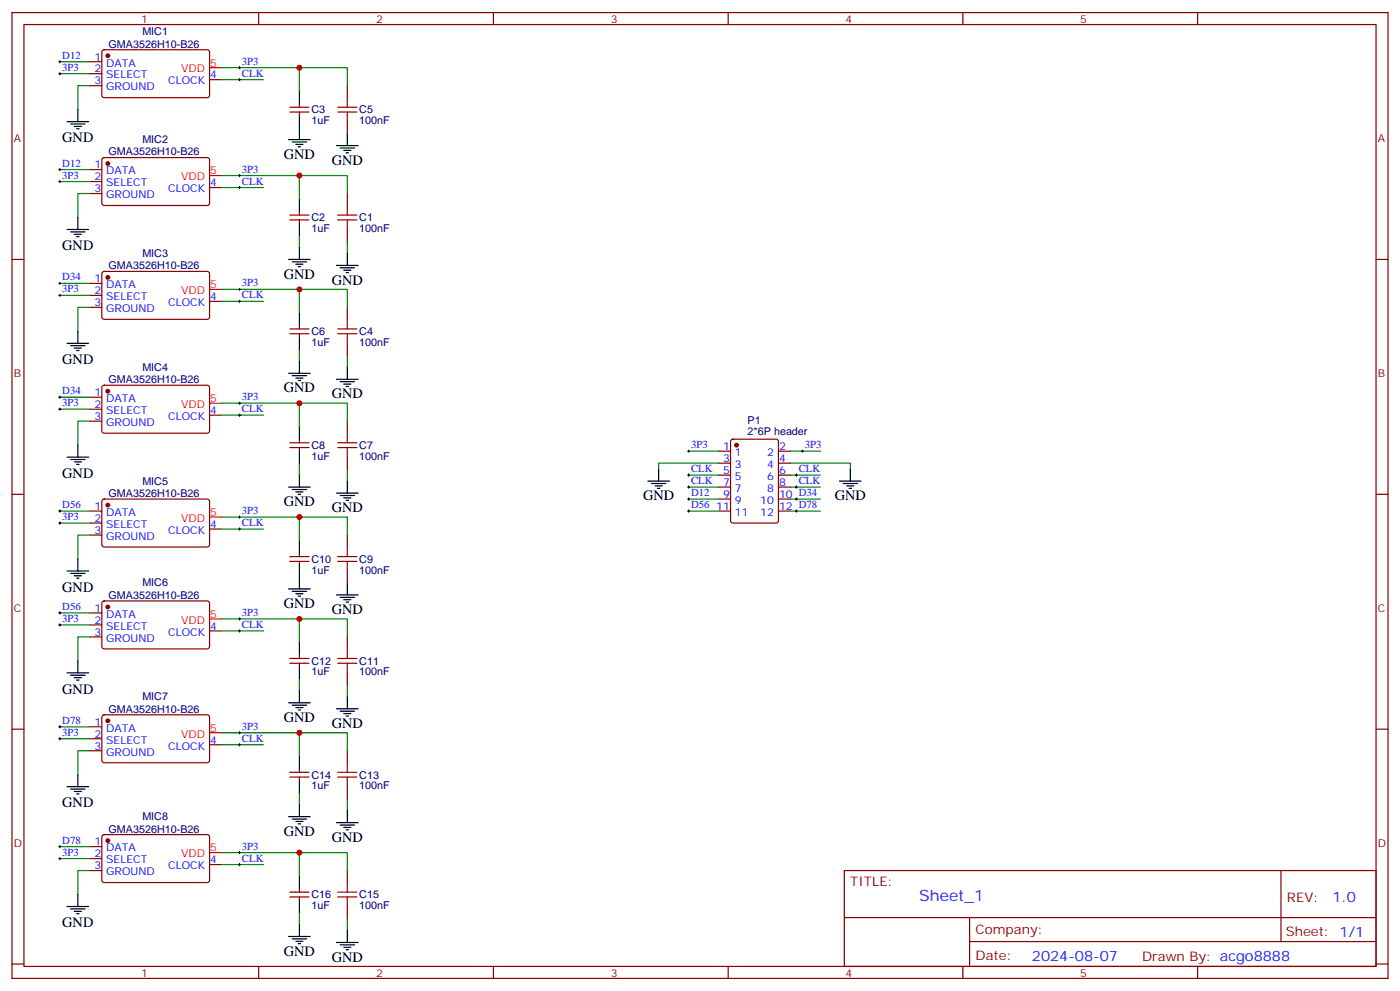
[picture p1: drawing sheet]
<svg xmlns="http://www.w3.org/2000/svg" width="412mm" height="292mm" viewBox="0 0 412 292" stroke-linecap="round" stroke-linejoin="round" font-family="sans-serif">
<g fill="none" stroke="#870000" stroke-width=".35">
<path d="M3.5 3.7h405.4v284.3h-405.4zM7.1 7.2h398.2v277.3h-398.2zM26.5 18.2h3.5M30.2 14.8l.5-.2 30.6 .1 .4 .6v13l-.7 .5-30.6-.1-.4-.7v-12.7zM76.2 3.7v3.5M145.3 3.7v3.5M214.5 3.7v3.5M283.6 3.7v3.5M352.8 3.7v3.5M26.5 21.7h3.5M26.5 25.2h3.5M61.7 23.5h3.6"/>
<path d="M85.4 33h5.6M85.4 31.6h5.6M88.2 30.5v1.1M88.2 33v1M102.3 25.2v3.6M102.3 35.8v3.5M26.5 49.9h3.5M26.5 53.4h3.5M26.5 57h3.5M30.2 46.6l.5-.2h30.6l.4 .7v13l-.7 .4-30.6-.1-.4-.6v-12.7zM61.7 55.2h3.6M102.3 57v3.5"/>
<path d="M3.5 76.4h3.6M85.4 64.7h5.6M85.4 63.3h5.6M88.2 62.3v1M88.2 64.7v1.1M102.3 67.6v3.5M405.3 76.4h3.6M26.5 83.4h3.5M26.5 87h3.5M26.5 90.5h3.5M30.2 80.1l.5-.2 30.6 .1 .4 .6v13l-.7 .4-30.6-.1-.4-.6v-12.7zM61.7 88.7h3.6"/>
<path d="M85.4 98.2h5.6M85.4 96.8h5.6M88.2 95.8v1M88.2 98.2v1.1M102.3 90.5v3.5M26.5 116.9h3.5M30.2 113.6l.5-.2 30.6 .1 .4 .6v13l-.7 .4h-30.6l-.4-.7v-12.7zM102.3 101.1v3.5M26.5 120.5h3.5M26.5 124h3.5M61.7 122.2h3.6M85.4 131.8h5.6"/>
<path d="M85.4 130.4h5.6M88.2 129.3v1.1M88.2 131.8v1M102.3 124v3.5M102.3 134.6v3.5M211.7 132.8h3.5M211.7 136.3h3.5M211.7 139.9h3.5M215.4 129.5l.5-.2h12.7l.7 .4v23.6l-.5 .6-12.9 .1-.7-.5v-23.5zM229.3 132.8h3.5M229.3 136.3h3.5M229.3 139.9h3.5"/>
<path d="M3.5 145.5h3.6M26.5 150.5h3.5M26.5 154h3.5M26.5 157.5h3.5M30.2 147.1l.5-.2 30.6 .1 .4 .6v13l-.7 .4h-30.6l-.4-.7v-12.7zM61.7 155.8h3.6M102.3 157.5v3.5M211.7 150.5h3.5M211.7 146.9h3.5M211.7 143.4h3.5M229.3 150.5h3.5M229.3 146.9h3.5"/>
<path d="M229.3 143.4h3.5M405.3 145.5h3.6M30.2 177.1l.5-.2 30.6 .1 .4 .6v13l-.7 .4h-30.6l-.4-.7v-12.7zM85.4 165.3h5.6M85.4 163.9h5.6M88.2 162.8v1.1M88.2 165.3v1M102.3 168.1v3.5M26.5 180.4h3.5M26.5 184h3.5M26.5 187.5h3.5M61.7 185.7h3.6"/>
<path d="M85.4 195.3h5.6M85.4 193.9h5.6M88.2 192.8v1.1M88.2 195.3v1M102.3 187.5v3.5M102.3 198.1v3.5M3.5 214.7h3.6M26.5 214h3.5M26.5 217.5h3.5M30.2 210.6l.5-.2 30.6 .1 .4 .6v13l-.7 .4h-30.6l-.4-.7v-12.7zM61.7 219.3h3.6M405.3 214.7h3.6"/>
<path d="M26.5 221h3.5M85.4 228.8h5.6M85.4 227.4h5.6M88.2 226.3v1.1M88.2 228.8v1M102.3 221v3.5M102.3 231.6v3.5M26.5 249.2h3.5M26.5 252.8h3.5M26.5 256.3h3.5M30.2 245.9l.5-.2 30.6 .1 .4 .6v13l-.7 .4h-30.6l-.4-.7v-12.7zM61.7 254.5h3.6"/>
<path d="M102.3 256.3v3.5M248.7 256.3h156.6v28.2h-156.6zM377.3 256.3v20.9M85.4 264.1h5.6M85.4 262.6h5.6M88.2 261.6v1M88.2 264.1v1M102.3 266.9v3.5M248.7 270.1h156.5M285.6 277.2h119.6M285.6 270.1v14.2M3.5 283.8h3.6"/>
<path d="M76.2 284.5v3.5M145.3 284.5v3.5M214.5 284.5v3.5M283.6 284.5v3.5M352.8 284.5v3.5M405.3 283.8h3.6"/>
</g>
<g fill="none" stroke="#008700" stroke-width=".35">
<path d="M17.6 18.2h8.9M65.3 19.9h37v5.3M88.2 19.9v7.1M17.6 21.7h8.9M26.5 25.2h-3.6v7.1M65.3 23.5h12.3M17.6 49.9h8.9M17.6 53.4h8.9M26.5 57h-3.6v7M65.3 51.7h37v5.3M65.3 55.2h12.3M88.2 51.7v7"/>
<path d="M88.2 69.3v3.5M102.3 71.1v3.5M17.6 83.4h8.9M17.6 87h8.9M26.5 90.5h-3.6v7M65.3 85.2h37v5.3M65.3 88.7h12.3M88.2 85.2v7.1M17.6 116.9h8.9M65.3 118.7h37v5.3M88.2 102.8v3.6M88.2 118.7v7.1"/>
<path d="M102.3 104.6v3.5M17.6 120.5h8.9M26.5 124h-3.6v7.1M65.3 122.2h12.3M88.2 136.3v3.6M102.3 138.1v3.5M202.8 139.9h8.9M202.8 132.8h8.9M211.7 136.3h-17.7v1.8M232.8 136.3h17.7v1.8M232.8 132.8h8.9M232.8 139.9h8.9"/>
<path d="M17.6 150.5h8.9M17.6 154h8.9M26.5 157.5h-3.6v7.1M65.3 152.2h37v5.3M65.3 155.8h12.3M88.2 152.2v7.1M202.8 143.4h8.9M202.8 146.9h8.9M202.8 150.5h8.9M232.8 150.5h8.9M232.8 146.9h8.9M232.8 143.4h8.9"/>
<path d="M17.6 180.4h8.9M17.6 184h8.9M26.5 187.5h-3.6v7.1M65.3 182.2h37v5.3M65.3 185.7h12.3M88.2 182.2v7.1M88.2 199.8v3.6M17.6 214h8.9M17.6 217.5h8.9M65.3 215.7h37v5.3M65.3 219.3h12.3M88.2 215.7v7.1"/>
<path d="M102.3 201.6v3.5M26.5 221h-3.6v7.1M88.2 233.4v3.5M102.3 235.1v3.6M17.6 249.2h8.9M17.6 252.8h8.9M26.5 256.3h-3.6v7M65.3 251h37v5.3M65.3 254.5h12.3M88.2 251v7.1M88.2 268.6v3.6M102.3 270.4v3.5"/>
</g>
<g fill="none" stroke="#000" stroke-width=".35">
<path d="M19.8 35.8h6.3M20.8 36.5h4.2M21.9 37.2h2.1M22.6 37.9h.7M22.9 32.3v3.5M88.2 27v3.5M88.2 34v7.1M102.3 39.3v3.6M85 41.1h6.4M86.1 41.8h4.2M87.1 42.5h2.2M87.8 43.2h.7"/>
<path d="M88.2 58.7v3.6M99.1 42.9h6.4M100.2 43.6h4.2M101.2 44.3h2.2M102 45h.7M19.8 67.6h6.3M20.8 68.3h4.2M21.9 69h2.1M22.6 69.7h.7M22.9 64v3.6M85 76.4h6.4M86.1 77.1h4.2"/>
<path d="M87.1 77.8h2.2M87.8 78.5h.7M88.2 65.8v3.5M88.2 72.8v3.6M99.1 78.1h6.4M100.2 78.8h4.2M101.2 79.6h2.2M102.3 74.6v3.5M22.9 97.5v3.6M88.2 92.3v3.5M88.2 99.3v3.5M102 80.3h.7"/>
<path d="M19.8 101.1h6.3M20.8 101.8h4.2M21.9 102.5h2.1M22.6 103.2h.7M85 109.9h6.4M86.1 110.6h4.2M87.1 111.3h2.2M87.8 112h.7M88.2 106.4v3.5M99.1 111.7h6.4M100.2 112.4h4.2M101.2 113.1h2.2"/>
<path d="M102 113.8h.7M102.3 108.1v3.6M19.8 134.6h6.3M20.8 135.3h4.2M21.9 136h2.1M22.6 136.7h.7M22.9 131.1v3.5M88.2 125.8v3.5M88.2 132.8v3.5M88.2 139.9v3.5M194 138.1v3.5M250.5 138.1v3.5"/>
<path d="M85 143.4h6.4M86.1 144.1h4.2M87.1 144.8h2.2M87.8 145.5h.7M88.2 159.3v3.5M99.1 145.2h6.4M100.2 145.9h4.2M101.2 146.6h2.2M102 147.3h.7M102.3 141.6v3.6M190.9 141.6h6.3M191.9 142.3h4.2"/>
<path d="M193 143.1h2.1M193.7 143.8h.7M247.3 141.6h6.3M248.4 142.3h4.2M249.4 143.1h2.1M250.1 143.8h.7M19.8 168.1h6.3M20.8 168.8h4.2M21.9 169.5h2.1M22.6 170.2h.7M22.9 164.6v3.5M85 173.4h6.4"/>
<path d="M86.1 174.1h4.2M87.1 174.8h2.2M87.8 175.5h.7M88.2 166.3v7.1M99.1 175.2h6.4M100.2 175.9h4.2M101.2 176.6h2.2M102 177.3h.7M102.3 171.6v3.6M19.8 198.1h6.3M20.8 198.8h4.2M21.9 199.5h2.1"/>
<path d="M22.9 194.6v3.5M88.2 189.3v3.5M88.2 196.3v3.5M22.6 200.2h.7M85 206.9h6.4M86.1 207.6h4.2M87.1 208.3h2.2M87.8 209h.7M88.2 203.4v3.5M99.1 208.7h6.4M100.2 209.4h4.2M101.2 210.1h2.2"/>
<path d="M102 210.8h.7M102.3 205.1v3.6M19.8 231.6h6.3M20.8 232.3h4.2M21.9 233h2.1M22.6 233.7h.7M22.9 228.1v3.5M88.2 222.8v3.5M88.2 229.8v3.6M88.2 236.9v3.5M102.3 238.7v3.5M85 240.4h6.4"/>
<path d="M86.1 241.1h4.2M87.1 241.8h2.2M87.8 242.5h.7M88.2 258.1v3.5M99.1 242.2h6.4M100.2 242.9h4.2M101.2 243.6h2.2M102 244.3h.7M19.8 266.9h6.3M20.8 267.6h4.2M21.9 268.3h2.1M22.6 269h.7"/>
<path d="M22.9 263.3v3.6M85 275.7h6.4M86.1 276.4h4.2M87.1 277.1h2.2M87.8 277.8h.7M88.2 265.1v3.5M88.2 272.2v3.5M99.1 277.5h6.4M100.2 278.2h4.2M101.2 278.9h2.2M102 279.6h.7M102.3 273.9v3.6"/>
</g>
<g fill="none" stroke="#a10000" stroke-width=".35">
<path d="M99.5 33h5.6M99.5 31.6h5.6M102.3 28.8v2.8M102.3 33v2.8M99.5 64.7h5.6M99.5 63.3h5.6M102.3 60.5v2.8M102.3 64.7v2.9M99.5 98.2h5.6M99.5 96.8h5.6M102.3 94v2.8M102.3 98.2v2.9"/>
<path d="M99.5 131.8h5.6M99.5 130.4h5.6M102.3 127.5v2.9M102.3 131.8v2.8M99.5 165.3h5.6M99.5 163.9h5.6M102.3 161v2.9M102.3 165.3v2.8M99.5 195.3h5.6M99.5 193.9h5.6M102.3 191v2.9M102.3 195.3v2.8"/>
<path d="M99.5 228.8h5.6M99.5 227.4h5.6M102.3 224.5v2.9M102.3 228.8v2.8M102.3 259.8v2.8M99.5 264.1h5.6M99.5 262.6h5.6M102.3 264.1v2.8"/>
</g>
<g fill="#870000" stroke="#870000" stroke-width=".35">
<circle cx="31.7" cy="16.4" r=".53"/>
<circle cx="31.7" cy="48.2" r=".53"/>
<circle cx="31.7" cy="81.7" r=".53"/>
<circle cx="31.7" cy="115.2" r=".53"/>
<circle cx="31.7" cy="148.7" r=".53"/>
<circle cx="31.7" cy="178.7" r=".53"/>
<circle cx="31.7" cy="212.2" r=".53"/>
<circle cx="31.7" cy="247.5" r=".53"/>
<circle cx="217" cy="131.1" r=".53"/>
</g>
<path d="M61.7 19.9h3.6M61.7 51.7h3.6M61.7 85.2h3.6M61.7 118.7h3.6M61.7 152.2h3.6M61.7 182.2h3.6M61.7 215.7h3.6M61.7 251h3.6" fill="none" stroke="#f00" stroke-width=".35"/>
<g fill="none" stroke="#000" stroke-width=".29">
<path d="M17.3 18.2h.7M17.6 17.8v.7M70.2 19.9h.7M70.6 19.6v.7M17.3 21.7h.7M17.6 21.3v.7M70.2 23.5h.7M70.6 23.1v.7M17.3 49.9h.7M17.3 53.4h.7M17.6 49.6v.7M17.6 53.1v.7"/>
<path d="M70.2 55.2h.7M70.2 51.7h.7M70.6 51.3v.7M70.6 54.9v.7M17.3 83.4h.7M17.3 87h.7M17.6 83.1v.7M17.6 86.6v.7M70.2 88.7h.7M70.2 85.2h.7M70.6 84.8v.7M70.6 88.4v.7"/>
<path d="M17.3 116.9h.7M17.6 116.6v.7M70.2 118.7h.7M70.6 118.4v.7M17.3 120.5h.7M17.6 120.1v.7M70.2 122.2h.7M70.6 121.9v.7M202.5 132.8h.7M202.5 139.9h.7M202.8 132.5v.7M202.8 139.5v.7"/>
<path d="M234.2 139.9h.7M234.6 139.5v.7M236 132.8h.7M236.4 132.5v.7M17.3 150.5h.7M17.3 154h.7M17.6 150.1v.7M17.6 153.6v.7M70.2 155.8h.7M70.2 152.2h.7M70.6 151.9v.7M70.6 155.4v.7"/>
<path d="M202.5 150.5h.7M202.5 143.4h.7M202.5 146.9h.7M202.8 143.1v.7M202.8 146.6v.7M202.8 150.1v.7M234.2 150.5h.7M234.2 143.4h.7M234.2 146.9h.7M234.6 143.1v.7M234.6 146.6v.7M234.6 150.1v.7"/>
<path d="M17.3 180.4h.7M17.3 184h.7M17.6 180.1v.7M17.6 183.6v.7M70.2 185.7h.7M70.2 182.2h.7M70.6 181.9v.7M70.6 185.4v.7M17.3 214h.7M17.3 217.5h.7M17.6 213.6v.7M17.6 217.1v.7"/>
<path d="M70.2 219.3h.7M70.2 215.7h.7M70.6 215.4v.7M70.6 218.9v.7M17.3 249.2h.7M17.3 252.8h.7M17.6 248.9v.7M17.6 252.4v.7M70.2 254.5h.7M70.2 251h.7M70.6 250.6v.8M70.6 254.2v.7"/>
</g>
<g fill="#c00">
<circle cx="88.2" cy="19.9" r=".88"/>
<circle cx="88.2" cy="51.7" r=".88"/>
<circle cx="88.2" cy="85.2" r=".88"/>
<circle cx="88.2" cy="118.7" r=".88"/>
<circle cx="88.2" cy="152.2" r=".88"/>
<circle cx="88.2" cy="182.2" r=".88"/>
<circle cx="88.2" cy="215.7" r=".88"/>
<circle cx="88.2" cy="251" r=".88"/>
</g>
<text font-size="4.6" fill="#00f" x="270.8" y="265.3">Sheet_1</text>
<g font-size="4.2">
<text x="18.3" y="41.9">GND</text>
<text x="83.6" y="46.7">GND</text>
<text x="97.7" y="48.5">GND</text>
<text x="18.3" y="73.6">GND</text>
<text x="83.6" y="82">GND</text>
<text x="97.7" y="83.8">GND</text>
<text x="18.3" y="107.2">GND</text>
<text x="83.6" y="115.5">GND</text>
<text x="97.7" y="117.3">GND</text>
<text x="18.3" y="140.7">GND</text>
<text x="83.6" y="149">GND</text>
<text x="189.4" y="147.3">GND</text>
<text x="245.9" y="147.3">GND</text>
<text x="97.7" y="150.8">GND</text>
<text x="18.3" y="174.2">GND</text>
<text x="83.6" y="179">GND</text>
<text x="97.7" y="180.8">GND</text>
<text x="18.3" y="204.2">GND</text>
<text x="83.6" y="212.5">GND</text>
<text x="97.7" y="214.3">GND</text>
<text x="18.3" y="237.7">GND</text>
<text x="83.6" y="246.1">GND</text>
<text x="97.7" y="247.8">GND</text>
<text x="18.3" y="273">GND</text>
<text x="83.6" y="281.3">GND</text>
<text x="97.7" y="283.1">GND</text>
</g>
<g font-size="4.2" fill="#00f">
<text x="392.5" y="265.6">1.0</text>
<text x="304" y="282.9">2024-08-07</text>
</g>
<g font-size="3.9" fill="#800">
<text x="250.5" y="260.9">TITLE:</text>
<text x="379.1" y="265.6">REV:</text>
<text x="287.4" y="275.1">Company:</text>
<text x="378.7" y="275.7">Sheet: 1/1</text>
<text x="287.4" y="282.8">Date:</text>
<text x="336.4" y="282.8">Drawn By: acgo8888</text>
</g>
<g font-size="3.2" fill="#800">
<text x="41.6" y="6.7">1</text>
<text x="110.8" y="6.7">2</text>
<text x="179.9" y="6.7">3</text>
<text x="249.1" y="6.7">4</text>
<text x="318.2" y="6.7">5</text>
<text x="4.1" y="41.8">A</text>
<text x="405.9" y="41.8">A</text>
<text x="4.1" y="110.9">B</text>
<text x="405.9" y="110.9">B</text>
<text x="4.1" y="180.1">C</text>
<text x="405.9" y="180.1">C</text>
<text x="4.1" y="249.2">D</text>
<text x="405.9" y="249.2">D</text>
<text x="41.6" y="287.5">1</text>
<text x="110.8" y="287.5">2</text>
<text x="179.9" y="287.5">3</text>
<text x="249.1" y="287.5">4</text>
<text x="318.2" y="287.5">5</text>
</g>
<g font-size="3.2" fill="#000080">
<text x="41.9" y="10.4">MIC1</text>
<text x="32" y="14">GMA3526H10-B26</text>
<text x="91.7" y="33.4">C3</text>
<text x="105.8" y="33.4">C5</text>
<text x="91.7" y="36.6">1uF</text>
<text x="105.8" y="36.6">100nF</text>
<text x="32" y="45.8">GMA3526H10-B26</text>
<text x="41.9" y="42.1">MIC2</text>
<text x="91.7" y="65.2">C2</text>
<text x="105.8" y="65.2">C1</text>
<text x="91.7" y="68.3">1uF</text>
<text x="105.8" y="68.3">100nF</text>
<text x="41.9" y="75.6">MIC3</text>
<text x="32" y="79.3">GMA3526H10-B26</text>
<text x="91.7" y="101.8">1uF</text>
<text x="91.7" y="98.7">C6</text>
<text x="105.8" y="101.8">100nF</text>
<text x="105.8" y="98.7">C4</text>
<text x="32" y="112.8">GMA3526H10-B26</text>
<text x="41.9" y="109.1">MIC4</text>
<text x="220.2" y="124.9">P1</text>
<text x="220.2" y="128.1">2*6P header</text>
<text x="91.7" y="135.4">1uF</text>
<text x="91.7" y="132.2">C8</text>
<text x="105.8" y="135.4">100nF</text>
<text x="105.8" y="132.2">C7</text>
<text x="41.9" y="142.7">MIC5</text>
<text x="32" y="146.3">GMA3526H10-B26</text>
<text x="91.7" y="165.7">C10</text>
<text x="105.8" y="165.7">C9</text>
<text x="41.9" y="172.6">MIC6</text>
<text x="91.7" y="168.9">1uF</text>
<text x="105.8" y="168.9">100nF</text>
<text x="32" y="176.3">GMA3526H10-B26</text>
<text x="91.7" y="195.7">C12</text>
<text x="105.8" y="195.7">C11</text>
<text x="91.7" y="198.9">1uF</text>
<text x="105.8" y="198.9">100nF</text>
<text x="32" y="209.8">GMA3526H10-B26</text>
<text x="41.9" y="206.2">MIC7</text>
<text x="91.7" y="232.4">1uF</text>
<text x="91.7" y="229.2">C14</text>
<text x="105.8" y="232.4">100nF</text>
<text x="105.8" y="229.2">C13</text>
<text x="32" y="245.1">GMA3526H10-B26</text>
<text x="41.9" y="241.4">MIC8</text>
<text x="91.7" y="267.7">1uF</text>
<text x="91.7" y="264.5">C16</text>
<text x="105.8" y="267.7">100nF</text>
<text x="105.8" y="264.5">C15</text>
</g>
<g font-size="3.2" fill="#00f">
<text x="18.3" y="17.3">D12</text>
<text x="27.8" y="17.8">1</text>
<text x="18.3" y="20.8">3P3</text>
<text x="27.8" y="21.3">2</text>
<text x="31.3" y="19.6">DATA</text>
<text x="31.3" y="23.1">SELECT</text>
<text x="61.9" y="23.1">4</text>
<text x="71.3" y="22.6">CLK</text>
<text x="71.3" y="19.1">3P3</text>
<text x="27.8" y="24.9">3</text>
<text x="31.3" y="26.6">GROUND</text>
<text x="49.5" y="24.9">CLOCK</text>
<text x="18.3" y="49">D12</text>
<text x="18.3" y="52.6">3P3</text>
<text x="27.8" y="49.6">1</text>
<text x="27.8" y="53.1">2</text>
<text x="31.3" y="51.3">DATA</text>
<text x="71.3" y="50.8">3P3</text>
<text x="27.8" y="56.6">3</text>
<text x="31.3" y="54.9">SELECT</text>
<text x="31.3" y="58.4">GROUND</text>
<text x="49.5" y="56.6">CLOCK</text>
<text x="61.9" y="54.9">4</text>
<text x="71.3" y="54.3">CLK</text>
<text x="18.3" y="82.6">D34</text>
<text x="27.8" y="83.1">1</text>
<text x="18.3" y="86.1">3P3</text>
<text x="27.8" y="86.6">2</text>
<text x="31.3" y="84.8">DATA</text>
<text x="31.3" y="88.4">SELECT</text>
<text x="61.9" y="88.4">4</text>
<text x="71.3" y="87.8">CLK</text>
<text x="71.3" y="84.3">3P3</text>
<text x="27.8" y="90.1">3</text>
<text x="31.3" y="91.9">GROUND</text>
<text x="49.5" y="90.1">CLOCK</text>
<text x="18.3" y="116.1">D34</text>
<text x="18.3" y="119.6">3P3</text>
<text x="27.8" y="116.6">1</text>
<text x="31.3" y="118.4">DATA</text>
<text x="71.3" y="117.8">3P3</text>
<text x="27.8" y="120.1">2</text>
<text x="27.8" y="123.6">3</text>
<text x="31.3" y="121.9">SELECT</text>
<text x="31.3" y="125.4">GROUND</text>
<text x="49.5" y="123.6">CLOCK</text>
<text x="61.9" y="121.9">4</text>
<text x="71.3" y="121.4">CLK</text>
<text x="203.6" y="131.9">3P3</text>
<text x="237.1" y="131.9">3P3</text>
<text x="213" y="132.5">1</text>
<text x="213" y="136">3</text>
<text x="216.5" y="134.2">1</text>
<text x="216.5" y="137.8">3</text>
<text x="226" y="137.8">4</text>
<text x="226" y="134.2">2</text>
<text x="229.5" y="136">4</text>
<text x="229.5" y="132.5">2</text>
<text x="203.6" y="139">CLK</text>
<text x="203.6" y="142.5">CLK</text>
<text x="213" y="139.5">5</text>
<text x="213" y="143.1">7</text>
<text x="216.5" y="141.3">5</text>
<text x="226" y="141.3">6</text>
<text x="229.5" y="143.1">8</text>
<text x="229.5" y="139.5">6</text>
<text x="235.3" y="139">CLK</text>
<text x="235.3" y="142.5">CLK</text>
<text x="18.3" y="149.6">D56</text>
<text x="203.6" y="146">D12</text>
<text x="203.6" y="149.6">D56</text>
<text x="213" y="146.6">9</text>
<text x="216.5" y="144.8">7</text>
<text x="216.5" y="148.3">9</text>
<text x="224" y="148.3">10</text>
<text x="226" y="144.8">8</text>
<text x="229.5" y="146.6">10 D34</text>
<text x="18.3" y="153.1">3P3</text>
<text x="27.8" y="150.1">1</text>
<text x="27.8" y="153.6">2</text>
<text x="31.3" y="151.9">DATA</text>
<text x="31.3" y="155.4">SELECT</text>
<text x="61.9" y="155.4">4</text>
<text x="71.3" y="154.9">CLK</text>
<text x="71.3" y="151.3">3P3</text>
<text x="211" y="150.1">11</text>
<text x="216.5" y="151.9">11</text>
<text x="224" y="151.9">12</text>
<text x="229.5" y="150.1">12 D78</text>
<text x="27.8" y="157.2">3</text>
<text x="31.3" y="158.9">GROUND</text>
<text x="49.5" y="157.2">CLOCK</text>
<text x="18.3" y="179.6">D56</text>
<text x="18.3" y="183.1">3P3</text>
<text x="27.8" y="180.1">1</text>
<text x="27.8" y="183.6">2</text>
<text x="31.3" y="181.9">DATA</text>
<text x="31.3" y="185.4">SELECT</text>
<text x="61.9" y="185.4">4</text>
<text x="71.3" y="184.9">CLK</text>
<text x="71.3" y="181.3">3P3</text>
<text x="27.8" y="187.1">3</text>
<text x="31.3" y="188.9">GROUND</text>
<text x="49.5" y="187.1">CLOCK</text>
<text x="18.3" y="213.1">D78</text>
<text x="27.8" y="213.6">1</text>
<text x="31.3" y="215.4">DATA</text>
<text x="71.3" y="214.8">3P3</text>
<text x="18.3" y="216.6">3P3</text>
<text x="27.8" y="217.1">2</text>
<text x="27.8" y="220.7">3</text>
<text x="31.3" y="218.9">SELECT</text>
<text x="49.5" y="220.7">CLOCK</text>
<text x="61.9" y="218.9">4</text>
<text x="71.3" y="218.4">CLK</text>
<text x="31.3" y="222.4">GROUND</text>
<text x="18.3" y="248.4">D78</text>
<text x="18.3" y="251.9">3P3</text>
<text x="27.8" y="248.9">1</text>
<text x="31.3" y="250.6">DATA</text>
<text x="71.3" y="250.1">3P3</text>
<text x="27.8" y="252.4">2</text>
<text x="27.8" y="255.9">3</text>
<text x="31.3" y="254.2">SELECT</text>
<text x="31.3" y="257.7">GROUND</text>
<text x="49.5" y="255.9">CLOCK</text>
<text x="61.9" y="254.2">4</text>
<text x="71.3" y="253.6">CLK</text>
</g>
<g font-size="3.2" fill="#f00">
<text x="53.4" y="21.3">VDD</text>
<text x="61.9" y="19.6">5</text>
<text x="53.4" y="53.1">VDD</text>
<text x="61.9" y="51.3">5</text>
<text x="53.4" y="86.6">VDD</text>
<text x="61.9" y="84.8">5</text>
<text x="61.9" y="118.4">5</text>
<text x="53.4" y="120.1">VDD</text>
<text x="53.4" y="153.6">VDD</text>
<text x="61.9" y="151.9">5</text>
<text x="53.4" y="183.6">VDD</text>
<text x="61.9" y="181.9">5</text>
<text x="61.9" y="215.4">5</text>
<text x="53.4" y="217.1">VDD</text>
<text x="61.9" y="250.6">5</text>
<text x="53.4" y="252.4">VDD</text>
</g>
</svg>
